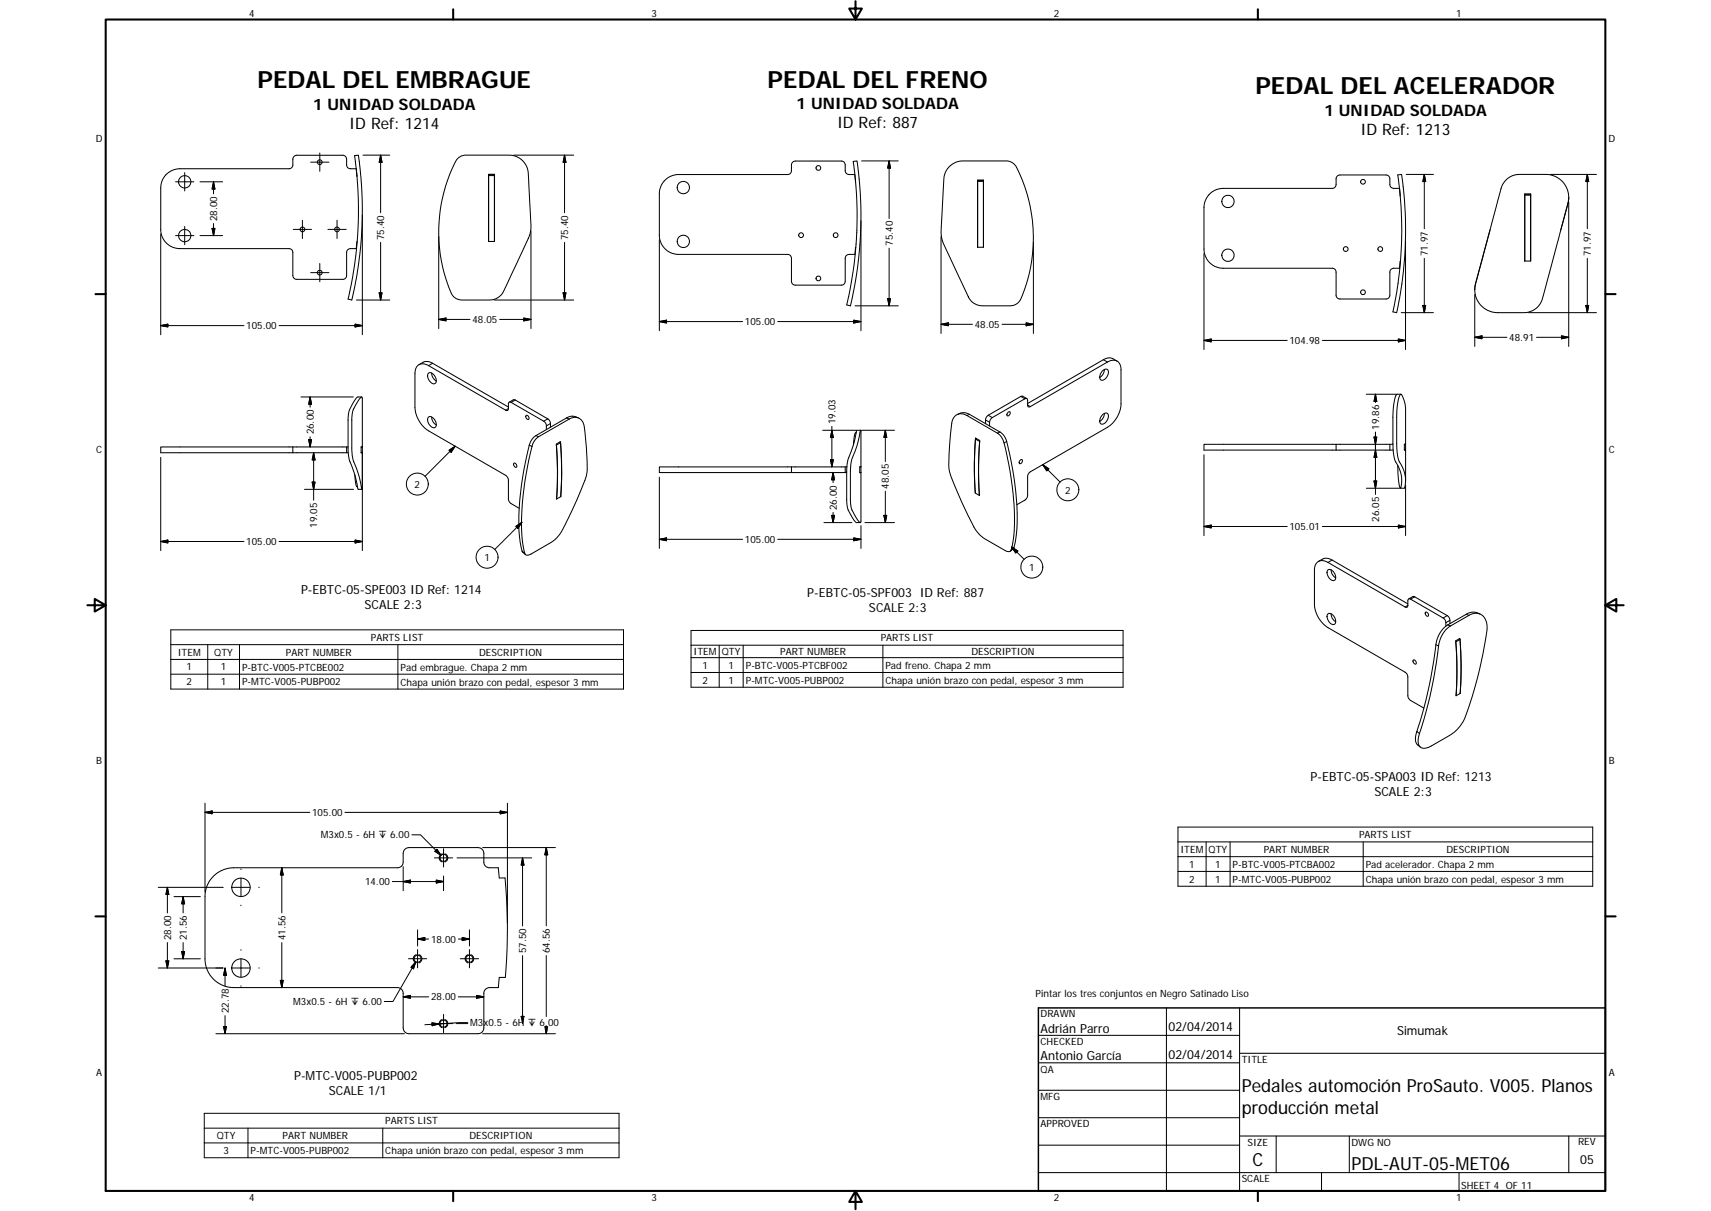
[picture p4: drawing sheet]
<svg xmlns="http://www.w3.org/2000/svg" width="594mm" height="420mm" viewBox="0 0 594 420" stroke-linecap="round" stroke-linejoin="round" font-family="sans-serif">
<g fill="none" stroke="#000" stroke-width=".36">
<path d="M123.1 54l1.3-.2 .2 1.1a134.7 134.7 0 0 1-2.5 49.2l-1.2-.3 .3-1.5a134 134 0 0 0 1.9-48.3zM158.8 55.1l1.2-.9 1.5-.4h15.3a6.7 6.7 0 0 1 6.6 6.3l1 17.9-.2 2.5-.8 2.3-8.5 18.3a5.5 5.5 0 0 1-4.9 3h-9.6a4.6 4.6 0 0 1-4.4-4 53.4 53.4 0 0 1 2.8-45zM296.2 56l1.4-.2 .1 .8a130 130 0 0 1 .9 28 117.2 117.2 0 0 1-3.2 21l-.1 .5-1.3-.3 .3-1.3a145.7 145.7 0 0 0 3-21.1 129.6 129.6 0 0 0-1.1-27.4zM329.8 57.7a6.4 6.4 0 0 1 4.6-1.9h14.9a4.1 4.1 0 0 1 3.6 2.2 53.2 53.2 0 0 1 1 46.5l-.8 .9-1.7 .6-10.3 .1a5.4 5.4 0 0 1-4.8-3l-9.2-19.9a19.1 19.1 0 0 1-.1-7.7l.7-13.4a6.3 6.3 0 0 1 2.1-4.4zM123.9 60.9l-.2-2.4h-2a1.3 1.3 0 0 1-1.4-1.3v-2a1.37 1.37 0 0 0-1.3-1.3h-16a1.41 1.41 0 0 0-1.3 1.3v2a1.3 1.3 0 0 1-1.3 1.3h-37.9a6.7 6.7 0 0 0-6.7 6.7v14.4a6.6 6.6 0 0 0 6.7 6.7h37.9a1.3 1.3 0 0 1 1.3 1.3v8a1.34 1.34 0 0 0 1.3 1.3h16a1.3 1.3 0 0 0 1.3-1.3v-8a1.3 1.3 0 0 1 1.4-1.3h2l.3-2.4M169.6 60.5h2.1v23.3h-2.1zM169.6 60.6h2.1v.3M169.7 60.9v22.9M169.7 60.6v.3h2M171.7 60.9v22.9M297 62.9l-.2-2.3h-2a1.34 1.34 0 0 1-1.3-1.4v-2a1.34 1.34 0 0 0-1.3-1.3h-16a1.37 1.37 0 0 0-1.4 1.3v2a1.3 1.3 0 0 1-1.3 1.4h-37.9a6.7 6.7 0 0 0-6.7 6.6v14.4a6.7 6.7 0 0 0 6.7 6.7h37.9a1.3 1.3 0 0 1 1.3 1.3v8a1.37 1.37 0 0 0 1.4 1.3h16a1.34 1.34 0 0 0 1.3-1.3v-8a1.34 1.34 0 0 1 1.3-1.3h2l.4-2.4M339.4 62.5h2.1v23.3h-2.1z"/>
<path d="M339.4 62.6h2.1v.3M339.4 62.9v22.9M339.4 62.6v.3h2.1M341.5 62.9v22.9M485.3 60.7l1.3-.2 .3 1.9a133.7 133.7 0 0 1-1.9 46l-1.4-.2 1.1-5.4a132.2 132.2 0 0 0 .6-42.1zM486.1 67.7l-.2-2.3h-2a1.34 1.34 0 0 1-1.3-1.4v-2a1.3 1.3 0 0 0-1.3-1.3h-16a1.34 1.34 0 0 0-1.4 1.3v2a1.3 1.3 0 0 1-1.3 1.4h-37.9a6.7 6.7 0 0 0-6.7 6.6v14.4a6.7 6.7 0 0 0 6.7 6.7h37.9a1.3 1.3 0 0 1 1.3 1.3v8a1.34 1.34 0 0 0 1.4 1.3h16a1.3 1.3 0 0 0 1.3-1.3v-8a1.34 1.34 0 0 1 1.3-1.3h2l.4-2.4M517.3 79.8l-5 18.5-.2 2.3M522.9 62.4a6.4 6.4 0 0 1 4.7-1.9h9.1a8 8 0 0 1 7.7 10.1l-8.8 33a6.6 6.6 0 0 1-6.5 4.9h-9a7.9 7.9 0 0 1-7.8-10l9-33.5 .7-1.4zM529.4 67.3h2.1v23.3h-2.1zM529.4 67.7v22.9M531.4 67.7v22.9M531.4 67.4v.3"/>
<path d="M531.5 67.4h-2.1v.3h2M544.7 68.5l-.2 1.7-2.6 9.6M169.6 83.7h.1M171.7 83.7h.1M339.4 85.7h.1M341.5 85.7h.1M529.4 90.5h.1M531.4 90.5h.1M125.2 137.9l.5-.1 .1 .5-.1 31.5-.1-.4a40.9 40.9 0 0 0-3.1-10.1l-.4-3.2 .2-12.5 .4-1.5zM125.6 137.7h-1.3a10.2 10.2 0 0 0-3.4 8.1v10.3l.4 3.3a39.4 39.4 0 0 1 2.9 10.1l.2 .3h1.3M145.5 126.5l1.4-.8a3.4 3.4 0 0 1 3.3 .3l26.3 15.2M148.8 129.5a2.15 2.15 0 0 1 2.6 2 1.13 1.13 0 0 1-.4 1.6 1.13 1.13 0 0 1-1.6-.6 2.4 2.4 0 0 1-.6-3z"/>
<path d="M149.9 129.4l.5 1.8 1.1 1M176.8 139.5l1.9-.8 11.5 6.6 .9 1.2v1.7M356.5 138.3l-1.5-.9-.6 .1-11.3 6.6-.9 1.1v1.8M382.7 128.7a1.2 1.2 0 0 1 1.8-.5 1.2 1.2 0 0 1 .2 1.8 2.04 2.04 0 0 1-2.6 1.8 2.49 2.49 0 0 1 .6-3.1zM383.4 128.2l-.3 1.4-1.3 1.4M387.9 125.3l-1.5-.8a3.3 3.3 0 0 0-3.3 .3l-26.3 15.2M486.4 136.8h-1.3a9.5 9.5 0 0 0-1.4 6.1v13.4a11.1 11.1 0 0 0 2.1 6.2 9.2 9.2 0 0 1 .4 6.9l-.6-2.2-.3-5.7M101.7 155.1h18.6M101.7 155.1h-45.9v2h45.9M101.7 157.1h18.6M101.7 155.1v2M120.3 157.1h.6"/>
<path d="M120.3 155.1h.6M120.3 155.1v2M125.4 155.1l.4-.1h-.4v2.1h.4M148.8 144.7a2.15 2.15 0 0 1 2.6 2 1.13 1.13 0 0 1-.4 1.7 1.13 1.13 0 0 1-1.6-.7 2.4 2.4 0 0 1-.6-3zM149.9 144.7l.3 1.4 1.3 1.3M182.7 144.1a.86 .86 0 0 1 .9 .5 .86 .86 0 0 1-.2 .9 .98 .98 0 0 1-.7-1.4zM186.2 152.2l11.4-6.8a3.3 3.3 0 0 1 3.5-.3 3.3 3.3 0 0 1 1.8 3l.7 7.3a32.6 32.6 0 0 1 0 9.5v.3a127.4 127.4 0 0 1-9.5 20.5l-2.1 2.1-7.6 4.4a1.31 1.31 0 0 1-2.2-.4l-.4-1.6a67.4 67.4 0 0 1 .5-23.4l2.4-11.9 .5-1.3zM189.7 149v-1.7l-.7-1-11.5-6.7a.57 .57 0 0 0-.7-.1 .57 .57 0 0 0-.3 .6v1.7a.58 .58 0 0 1-.3 .6 .58 .58 0 0 1-.6-.1l-26.8-15.4a2.88 2.88 0 0 0-3.3-.4 2.88 2.88 0 0 0-1.4 3.1v11.7a10.6 10.6 0 0 0 4.7 8.2l27 15.6 .7 1.2 .2 7.5 .6 .8 3 1.8M193.1 154.1l1.5-.9a135.7 135.7 0 0 1 .1 19.1l-1.5 .8a131 131 0 0 0-.1-19zM193.2 154.4a123.2 123.2 0 0 1 .1 18.7M194.3 153.4l.3 .2M194.6 153.6l-1.4 .8"/>
<path d="M194.6 153.6a127.4 127.4 0 0 1 .1 18.7M200.9 145a3.8 3.8 0 0 0-4.2 0l-10.6 6.1a5.4 5.4 0 0 0-2.3 3.4 95.3 95.3 0 0 0-3.2 33.5l.2 .9a3.6 3.6 0 0 0 1.7 3.5M297.3 150.1a4.3 4.3 0 0 0-.9 3.4l-.1 .8M298.8 149.3l.1 31.9a1.32 1.32 0 0 1-1.3-1.2l-.6-.9a8.6 8.6 0 0 1-1.7-5.8v-10l.4-3.7a39.1 39.1 0 0 0 3-10.1zM298.8 149.3h-1.3l-.2 .4a40.6 40.6 0 0 1-2.9 10l-.4 3.6v10.2l.2 2.4 .6 1.6 2.1 3.5 .5 .3h1.3M331.6 144.4a3.3 3.3 0 0 1 4.1-.3l10.6 6.2a5.4 5.4 0 0 1 2.3 3.3 97.2 97.2 0 0 1 3.2 33.9l-.2 .9a4 4 0 0 1-.8 2.8l-.7 .2-.8-.2-7.2-4.2a11.3 11.3 0 0 1-3.9-4.1 122.4 122.4 0 0 1-8.4-18.9 16.5 16.5 0 0 1-.3-6.2l.9-10.9 .4-1.4zM332.5 143.8a4 4 0 0 1 4.1 0l10.6 6.1a5.2 5.2 0 0 1 2.3 3.3 89.7 89.7 0 0 1 3.1 34.1l-.6 2.8-1.2 1.1M338.7 152.4a120.2 120.2 0 0 0 0 18.7M338.7 152l1.5 .8a127.8 127.8 0 0 0-.1 19.1l-1.5-.9a126.2 126.2 0 0 1 .1-19zM339 152.2l-.3 .2 1.4 .8M340.1 153.2h.1M340.1 153.2a127.2 127.2 0 0 0 0 18.7"/>
<path d="M343.6 147.8l.1-1.7 .7-1.1 11.4-6.6a.57 .57 0 0 1 .7-.1 .57 .57 0 0 1 .3 .6v1.6a.56 .56 0 0 0 .3 .7 .56 .56 0 0 0 .6-.1l26.8-15.5a2.87 2.87 0 0 1 3.4-.3 2.87 2.87 0 0 1 1.3 3.1v11.7a10.3 10.3 0 0 1-4.7 8.2l-26.9 15.5-.8 1.3-.1 7.5-.7 .8-2.9 1.7M350 143a.5 .5 0 0 1 .8 .1 .5 .5 0 0 1-.2 .7 .54 .54 0 0 1-.8 .5 .54 .54 0 0 1 0-1zM354.2 159.7a.51 .51 0 0 1 .8-.1 .51 .51 0 0 1-.2 .8 .54 .54 0 0 1-.8 .5 .54 .54 0 0 1 0-1zM382.7 144a1.2 1.2 0 0 1 1.8-.6 1.2 1.2 0 0 1 .2 1.9 2.04 2.04 0 0 1-2.6 1.7 2.49 2.49 0 0 1 .6-3zM383.4 143.4l-.3 1.5-1.3 1.3M463.9 154.2h-45.9v2h45.9M463.9 154.2v2M463.9 154.2h18.7M463.9 156.2h18.7M482.6 154.2h1M482.6 156.2h1.1M482.6 154.2v2"/>
<path d="M487.6 154.2h.4M488 154.1h-.4v2.1h.4h-.4M123.2 164.7v.5a5.2 5.2 0 0 0 .9 3.8M178.5 160.7l.5 .1a.61 .61 0 0 1 .5 .7 .61 .61 0 0 1-.6 .6l-.5-.6zM194.7 172.3h.1M274.8 162h-45.9v2h45.9M274.8 164h18.7M274.8 162v2M274.8 162h18.7M293.5 162h.6M293.5 164h.5M293.5 162v2"/>
<path d="M298.5 164h.4M298.5 162h.4M298.9 161.9h-.4v2.1h.4M488 166.7v-24.6a8.2 8.2 0 0 0-1.6-5.3 13.1 13.1 0 0 0-1.5 7.5l.1 10.1a12.3 12.3 0 0 0 2.1 8.1 8.9 8.9 0 0 1 .4 6.9h-1.3M457.8 194.8l1.4-.8a3.2 3.2 0 0 1 3.3 .3l26.3 15.2M461.1 197.7a2.35 2.35 0 0 1 2.7 2.7 1.08 1.08 0 0 1-.9 1.1 1.08 1.08 0 0 1-1.2-.8l-.3-.2a2.23 2.23 0 0 1-.3-2.8zM462.2 197.7l.3 1.5 1.3 1.3M461.1 213a2.32 2.32 0 0 1 2.7 2.6 1.08 1.08 0 0 1-.9 1.1 1.08 1.08 0 0 1-1.2-.7l-.3-.3a2.2 2.2 0 0 1-.3-2.7zM462.2 213l.3 1.4 1.3 1.3M489.1 207.8l1.9-.8 11.5 6.6 .9 1.2v1.6M494.9 212.4a.82 .82 0 0 1 .9 .4 .82 .82 0 0 1-.1 1l-.7-.5zM502 217.3v-1.7l-.7-1.1-11.5-6.6a.58 .58 0 0 0-.7-.1 .58 .58 0 0 0-.3 .6v1.6a.57 .57 0 0 1-.2 .7 .57 .57 0 0 1-.7-.1l-26.8-15.5a2.87 2.87 0 0 0-3.3-.3 2.87 2.87 0 0 0-1.4 3v11.8a10.3 10.3 0 0 0 4.7 8.2l27.1 15.7 .6 1.1v6.8l.3 .9 .7 .7 4.6 2.7"/>
<path d="M502.2 218.3l1.1-.9 6.7-3.9a4 4 0 0 1 4.5-.1 4 4 0 0 1 1.8 4 127.2 127.2 0 0 1-8.4 33.1l-2.9 3.5-7.9 4.8a3.2 3.2 0 0 1-4.2 .1l-.5-1.3v-1.3a184.3 184.3 0 0 0 7.4-33.8l.9-2.2zM513.9 213l-.9-.3a4.2 4.2 0 0 0-3.9 .4l-6.4 3.7a9.5 9.5 0 0 0-4.1 6.9 169.7 169.7 0 0 1-7.1 32l.2 2 1.5 1.5M490.8 229l.5 .1a.62 .62 0 0 1 .5 .7 .62 .62 0 0 1-.6 .6l-.2-.2a.88 .88 0 0 1-.2-1.2zM505.5 222.7a126.7 126.7 0 0 1 .1 18.7M506.6 221.7l.3 .2M506.9 221.9a123.2 123.2 0 0 1 .1 18.7 122.2 122.2 0 0 0-.1-19.1l-1.5 .8a131.2 131.2 0 0 1 .2 19.1l1.4-.8M506.9 221.9l-1.4 .8M74.4 303.7a10.1 10.1 0 0 1 6.7-2.6h56.9a1.96 1.96 0 0 0 2-2v-3a2.04 2.04 0 0 1 2-2h24a2.01 2.01 0 0 1 2 2v3a1.97 1.97 0 0 0 2 2h3l.3 3.5h2.1a193 193 0 0 1 .1 34.5h-2.2l-.3 3.5h-3a2 2 0 0 0-2 2v12a2.04 2.04 0 0 1-2 2h-24a2 2 0 0 1-2-2v-12a1.97 1.97 0 0 0-2-2h-56.9a10 10 0 0 1-9.9-9.9v-21.6a9.9 9.9 0 0 1 3.2-7.4zM360.5 359.2h69.9M405 349.7v63.5M430.4 349.7v63.5M360.5 368.7h69.9"/>
<path d="M360.5 378.3h69.9M430.4 365.4h127M360.5 387.8h69.9M360.5 397.3h69.9M430.4 394.1h127M443.1 394.1v12.7M468.5 394.1v12.7M544.7 394.1v12.7M360.5 406.8h196.9M458.8 406.8v6.4M506.6 406.8v6.4"/>
<circle cx="111" cy="56.3" r=".83"/>
<circle cx="284.2" cy="58.3" r=".82"/>
<circle cx="64.1" cy="63.1" r="2.13"/>
<circle cx="105" cy="79.6" r=".82"/>
<circle cx="117" cy="79.6" r=".81"/>
<circle cx="237.3" cy="65.1" r="2.13"/>
<circle cx="426.4" cy="69.9" r="2.14"/>
<circle cx="473.3" cy="63.1" r=".82"/>
<circle cx="64.1" cy="81.7" r="2.13"/>
<circle cx="111" cy="94.6" r=".83"/>
<circle cx="237.3" cy="83.7" r="2.13"/>
<circle cx="278.1" cy="81.6" r=".83"/>
<circle cx="284.1" cy="96.6" r=".82"/>
<circle cx="290.2" cy="81.6" r=".81"/>
<circle cx="426.4" cy="88.5" r="2.13"/>
<circle cx="467.2" cy="86.4" r=".83"/>
<circle cx="479.2" cy="86.4" r=".82"/>
<circle cx="473.3" cy="101.4" r=".82"/>
<circle cx="154" cy="297.6" r="1.23"/>
<circle cx="83.7" cy="307.9" r="3.2"/>
<circle cx="83.7" cy="335.9" r="3.2"/>
<circle cx="145" cy="332.6" r="1.23"/>
<circle cx="163" cy="332.7" r="1.23"/>
<circle cx="154" cy="355.1" r="1.23"/>
</g>
<g fill="none" stroke="#000" stroke-width=".35">
<path d="M64.1 59.9v6.4M107.9 56.3h6.3M111 53.1v6.3M126 53.8h9.3M132.2 53.8v20M132.2 53.8l.4 2.5h-1zM178.4 53.8h20.8M196 53.8v20M196 53.8l.5 2.5h-1zM299.2 55.8h12.7M308.7 55.8v20M308.7 55.8l.5 2.5h-1z"/>
<path d="M61 63.1h6.3M64.1 78.6v6.3M69.4 63.1h7.9M73.6 79.2h1l-.5 2.5zM74.1 63.1v4.2M74.1 77.6v4.1M74.1 63.1l.5 2.5h-1zM101.8 79.6h6.4M105 76.4v6.4M113.8 79.6h6.4M117 76.4v6.4M125.8 74.5v41.6"/>
<path d="M298.9 76.6v38.1M488.2 60.5h9.5M494.5 60.5v18.9M494.5 60.5l.5 2.5h-1zM538.3 60.5h16M544.7 70.1v50.1M551.1 60.5v18.9M551.1 60.5l.5 2.5h-1zM55.8 81.2v34.9M61 81.7h6.3M69.4 81.7h7.9M107.9 94.6h6.3"/>
<path d="M111 91.4v6.4M132.2 84.1v20M152.3 82.1v31.9M184.4 80.1v33.9M196 84.1v20M228.9 83.2v31.5M308.7 86.1v20M326.7 82.1v33.6M358.8 84.1v31.6M418 88v33.3M488 83.6v37.7M494.5 89.6v18.9"/>
<path d="M551.1 89.6v18.9M55.8 113l2.5-.5v.9zM55.8 113h28.9M96.9 113h28.9M123.3 112.5l2.5 .5-2.5 .4zM123.8 104.1h11.5M131.6 101.6h1l-.4 2.5zM152.3 110.8l2.5-.5v1zM152.3 110.8h10.9M171.6 104.1h27.6M173.5 110.8h10.9M181.9 110.3l2.5 .5-2.5 .5z"/>
<path d="M195.5 101.6h1l-.5 2.5zM228.9 111.6l2.5-.5v1zM228.9 111.6h28.9M270 111.6h28.9M296.4 111.1l2.5 .5-2.5 .5zM296.9 106.1h15M308.2 103.6h1l-.5 2.5zM326.7 112.5l2.6-.5v1zM326.7 112.5h10.9M347.9 112.5h10.9M356.3 112l2.5 .5-2.5 .5zM418 118.1l2.5-.5v1z"/>
<path d="M418 118.1h28.9M459.1 118.1h28.9M485.5 117.6l2.5 .5-2.5 .5zM486.5 108.5h11.2M494 106h1l-.5 2.5zM512.1 102.2v18M512.1 117l2.5-.5v1zM512.1 117h11.1M530.7 108.5h23.6M533.5 117h11.2M542.2 116.5l2.5 .5-2.5 .5zM550.6 106h1l-.5 2.5z"/>
<path d="M104.5 137.7h18.2M107.7 137.7v3.6M107.7 137.7l.5 2.6h-1zM150.2 126l-1.4 .9M178.9 138.8l-1.4 .8M354.4 137.5l1.4 .9M383.1 124.8l1.4 .8M474.4 136.8h10.4M477.6 136.8v2.9M477.6 136.8l.4 2.5h-.9zM55.8 158.7v32.4M107.2 152.6h1l-.5 2.5z"/>
<path d="M107.7 151.6v3.5M108.9 157.1v16.4M108.9 157.1l.5 2.5h-1zM125.8 156.6v34.5M155.9 156.2l2.1-1.4-1.4 2.1zM158 154.8l-10.4 10.5M176.5 141.8l-.9 .5M183.8 154.5l.9 .4M186.1 151.1l.9 .4M190.2 145.3l-1.4 .8M191.1 146.9l-1.4 .9M196.7 145l.9 .4"/>
<path d="M285.7 149.3h11.5M288.3 159.5h1l-.5 2.5zM288.8 148v14M288.8 149.3l.5 2.5h-1zM299.1 149.3h11.5M307.4 149.3v10.8M307.4 149.3l.5 2.5h-1zM336.6 143.8l-.9 .3M342.2 145.7l1.4 .8M343.1 144.1l1.4 .8M347.2 149.9l-.9 .4M349.5 153.2l-.9 .4"/>
<path d="M356.8 140.5l.9 .6M418 157.8v28M477.1 151.6h.9l-.4 2.6zM477.6 149.9v21.7M477.6 156.2l.4 2.5h-.9zM105.7 169.8h17.1M108.4 167.3h1l-.5 2.5zM228.9 165.6v24.7M288.7 178.8h1.1l-.5 2.5zM289.3 164v3.5M289.3 177.8v3.5M289.3 164l.5 2.5h-1.1z"/>
<path d="M306.9 178.8h1l-.5 2.5zM307.4 170.4v10.9M362 161.2l6.1 6.1M362 161.2l2.2 1.4-.8 .8zM474.4 169.4h11.6M477.1 166.9h.9l-.4 2.5zM488 168.3v17.5M55.8 187.9l2.5-.5v1zM55.8 187.9h28.9M96.9 187.9h28.9M123.3 187.4l2.5 .5-2.5 .5zM179.1 182.6l2.1-1.4-1.4 2.1z"/>
<path d="M181.2 181.2l-9.4 9.4M181.3 191.2l.9 .8M228.9 187.1l2.5-.5v1zM228.9 187.1h28.9M270 187.1h28.9M286.1 181.3h9.7M296.4 186.6l2.5 .5-2.5 .5zM298.9 182.4v7.9M300.3 181.3h10.3M351.3 189.8l2.1 1.4-.7 .7zM351.3 189.8l4.3 4.3M352 190l-.9 .7"/>
<path d="M418 182.7l2.5-.5v1zM418 182.7h28.9M459.1 182.7h28.9M462.5 194.3l-1.4 .8M485.5 182.2l2.5 .5-2.5 .5zM59.3 218.5h157.2v20.6h-157.2zM239.9 218.7h150v19.7h-150zM488.8 210l-.9 .6M491.2 207.1l-1.4 .8M502.5 213.6l-1.4 .8M502.7 216.8l.9 .4M503.4 215.2l-1.4 .8"/>
<path d="M509.1 213.1l.9 .4M59.3 223.7h157.2M59.3 228.8h157.2M59.3 233.9h157.2M72.1 223.7v15.4M83.2 223.7v15.4M138.1 223.7v15.4M239.9 223.9h150M239.9 228.2h150M239.9 233.3h150M249.7 223.9v14.5M258 223.9v14.5"/>
<path d="M306.6 223.9v14.5M498.6 223.7l.9 .4M491.9 253.8l1 .7M71.2 278.7v30.8M176.2 278.7v41.6M71.2 281.9l2.5-.5v1zM71.2 281.9h36.4M119.8 281.9h56.4M143 289.6h3l7.1 7.2M150.8 297.6h6.4M151 295.4l.7-.7 1.4 2.1zM153.5 296.2a1.48 1.48 0 0 0-1 1.4 1.48 1.48 0 0 0 1 1.4"/>
<path d="M154 294.5v6.3M154.5 296.2a1.47 1.47 0 0 1 1 1.4 1.47 1.47 0 0 1-1 1.4M158.7 297.6h25.9M167.6 294.1h25.2M173.7 281.4l2.5 .5-2.5 .5zM181.4 297.6v23.7M181.4 297.6l.5 2.5h-1zM189.7 294.1v27.1M189.7 294.1l.5 2.5h-1zM409 287h144v20.5h-144zM409 292.1h144M409 297.2h144"/>
<path d="M418.8 292.1v15.4M427.1 292.1v15.4M473.3 292.1v15.4M54.9 307.9h22.6M58.1 307.9v8.8M58.1 307.9l.5 2.4h-1zM60.4 311.1h9.2M63.6 311.1l.5 2.5h-1zM63.6 311.1v5.6M80.5 307.9h6.3M83.7 301.5v.2M83.7 304.7v6.3"/>
<path d="M83.7 314v.2M89.8 307.9h.2M97.8 301.1v15.6M97.8 301.1l.5 2.5h-1zM136.2 305.9h17.8M140 305.9l2.5-.5v1zM140 300.7v8.3M151.5 305.4l2.5 .5-2.5 .5zM154 303.9v5.1M409 302.3h144M54.9 335.9h22.6M57.6 333.4h1l-.5 2.5z"/>
<path d="M58.1 327v8.9M60.4 332.7h9.2M63.1 330.1h1l-.5 2.6zM63.6 327v5.7M78.1 335.9l.5 2.5h-1zM78.1 335.9v6.2M80.5 335.9h6.3M83.7 329.5v.2M83.7 332.7v6.3M89.8 335.9h.2M97.8 327v15.6M141.8 332.6h6.4"/>
<path d="M144.4 333.7l-8 13.8h-3M144.4 333.7l-.8 2.4-.9-.5zM144.5 331.2a1.47 1.47 0 0 0-1 1.4 1.47 1.47 0 0 0 1 1.5M145 329.5v6.3M145 325.8l2.5-.5v1zM145 325.8h3.8M145 322.6v5.6M145.5 331.2a1.47 1.47 0 0 1 1 1.4 1.47 1.47 0 0 1-1 1.5M159.1 325.8h3.9M159.8 332.6h6.4M160.5 325.3l2.5 .5-2.5 .5zM162.5 331.2a1.47 1.47 0 0 0-1 1.4 1.47 1.47 0 0 0 1 1.5"/>
<path d="M163 329.5v6.3M163 322.6v5.6M163.4 331.2a1.47 1.47 0 0 1 1.1 1.4 1.47 1.47 0 0 1-1.1 1.5M181.4 331.6v21.1M189.7 331.5v21.2M75 358.6h65.4M77.6 356.2h1l-.5 2.4zM78.1 352.4v6.2M83.7 342v.2M97.3 340.1h1l-.5 2.5zM140 345.9l2.5-.5v1zM140 345.9h8.8"/>
<path d="M150 354.9l2.5 .3-2.5 .7zM150.8 355.1h6.4M152.5 355.2l-5 .3M153.5 353.7a1.5 1.5 0 0 0-1 1.4 1.5 1.5 0 0 0 1 1.5M154 352v6.3M154.5 353.7a1.49 1.49 0 0 1 1 1.4 1.49 1.49 0 0 1-1 1.5M155.5 355l-3 .2M158.4 355.1h4M159.1 345.9h8.9M162.4 354.8l-9.9 .4M165.5 345.4l2.5 .5-2.5 .5zM167.6 358.6h25.2"/>
<path d="M180.9 352.6v.1M180.9 352.6h1M181.9 352.6v.1M189.3 357.1l.4 1.5 .3-1.5M189.7 357.1v1.5M70.9 386.3h144v15.4h-144zM70.9 391.4h144M70.9 396.5h144M86.1 391.4v10.3M132.9 391.4v10.3"/>
<circle cx="144.9" cy="168" r="3.8"/>
<circle cx="370.8" cy="169.9" r="3.8"/>
<circle cx="169.1" cy="193.3" r="3.8"/>
<circle cx="358.3" cy="196.8" r="3.8"/>
</g>
<g fill="#000">
<circle cx="123.9" cy="60.9" r=".18"/>
<circle cx="297" cy="62.9" r=".18"/>
<circle cx="486.1" cy="67.7" r=".18"/>
</g>
<g fill="none" stroke="#000" stroke-width=".71">
<path d="M36.7 6.8h520.7v406.4h-520.7zM157.3 3.2v3.6M297 .4v6.4l-2.2-3.8h4.5l-2.3 3.8M436.7 3.2v3.6M33.1 102h3.6M557.4 102h3.6M30.3 210h6.4l-3.8-2.2v4.4l3.8-2.2M557.4 210l3.8 2.2v-4.4l-3.8 2.2h6.3M33.1 317.9h3.6M557.4 317.9h3.6M157.3 413.2v3.6M297 413.2l2.3 3.8h-4.5l2.2-3.8v6.3"/>
<path d="M436.7 413.2v3.6"/>
</g>
<path d="M360.5 349.7h196.9v63.5h-196.9z" fill="none" stroke="#000" stroke-width=".51"/>
<g fill="#000" stroke="#000" stroke-width=".35">
<path d="M132.2 53.8l.4 2.5h-1zM196 53.8l.5 2.5h-1zM308.7 55.8l.5 2.5h-1zM73.6 79.2h1l-.5 2.5zM74.1 63.1l.5 2.5h-1zM494.5 60.5l.5 2.5h-1zM551.1 60.5l.5 2.5h-1zM55.8 113l2.5-.5v.9zM123.3 112.5l2.5 .5-2.5 .4zM131.6 101.6h1l-.4 2.5zM152.3 110.8l2.5-.5v1zM181.9 110.3l2.5 .5-2.5 .5z"/>
<path d="M195.5 101.6h1l-.5 2.5zM228.9 111.6l2.5-.5v1zM296.4 111.1l2.5 .5-2.5 .5zM308.2 103.6h1l-.5 2.5zM326.7 112.5l2.6-.5v1zM356.3 112l2.5 .5-2.5 .5zM418 118.1l2.5-.5v1zM485.5 117.6l2.5 .5-2.5 .5zM494 106h1l-.5 2.5zM512.1 117l2.5-.5v1zM542.2 116.5l2.5 .5-2.5 .5zM550.6 106h1l-.5 2.5z"/>
<path d="M477.6 136.8l.4 2.5h-.9zM107.2 152.6h1l-.5 2.5zM107.7 137.7l.5 2.6h-1zM108.9 157.1l.5 2.5h-1zM155.9 156.2l2.1-1.4-1.4 2.1zM288.3 159.5h1l-.5 2.5zM288.8 149.3l.5 2.5h-1zM307.4 149.3l.5 2.5h-1zM477.1 151.6h.9l-.4 2.6zM477.6 156.2l.4 2.5h-.9zM108.4 167.3h1l-.5 2.5zM288.7 178.8h1.1l-.5 2.5z"/>
<path d="M289.3 164l.5 2.5h-1.1zM306.9 178.8h1l-.5 2.5zM362 161.2l2.2 1.4-.8 .8zM477.1 166.9h.9l-.4 2.5zM55.8 187.9l2.5-.5v1zM123.3 187.4l2.5 .5-2.5 .5zM179.1 182.6l2.1-1.4-1.4 2.1zM228.9 187.1l2.5-.5v1zM296.4 186.6l2.5 .5-2.5 .5zM351.3 189.8l2.1 1.4-.7 .7zM418 182.7l2.5-.5v1zM485.5 182.2l2.5 .5-2.5 .5z"/>
<path d="M71.2 281.9l2.5-.5v1zM151 295.4l.7-.7 1.4 2.1zM173.7 281.4l2.5 .5-2.5 .5zM189.7 294.1l.5 2.5h-1zM58.1 307.9l.5 2.4h-1zM63.6 311.1l.5 2.5h-1zM97.8 301.1l.5 2.5h-1zM140 305.9l2.5-.5v1zM151.5 305.4l2.5 .5-2.5 .5zM181.4 297.6l.5 2.5h-1zM57.6 333.4h1l-.5 2.5zM63.1 330.1h1l-.5 2.6z"/>
<path d="M78.1 335.9l.5 2.5h-1zM144.4 333.7l-.8 2.4-.9-.5zM145 325.8l2.5-.5v1zM160.5 325.3l2.5 .5-2.5 .5zM77.6 356.2h1l-.5 2.4zM97.3 340.1h1l-.5 2.5zM140 345.9l2.5-.5v1zM150 354.9l2.5 .3-2.5 .7zM165.5 345.4l2.5 .5-2.5 .5zM180.9 352.6h1l-.5 2.5zM189.2 356.2h1l-.5 2.4z"/>
</g>
<g font-size="8.2">
<text x="89.4" y="30.6">PEDAL DEL EMBRAGUE</text>
<text x="266.5" y="30.5">PEDAL DEL FRENO</text>
<text x="435.9" y="32.7">PEDAL DEL ACELERADOR</text>
</g>
<g font-size="6.3">
<text x="431.1" y="379">Pedales automoción ProSauto. V005. Planos</text>
<text x="431.1" y="386.6">producción metal</text>
<text x="434.8" y="404.7">C</text>
<text x="469.2" y="406">PDL-AUT-05-MET06</text>
</g>
<g font-size="5.5">
<text x="108.6" y="38">1 UNIDAD SOLDADA</text>
<text x="276.5" y="37.8">1 UNIDAD SOLDADA</text>
<text x="459.7" y="40.1">1 UNIDAD SOLDADA</text>
<text x="121.3" y="44.6">ID Ref: 1214</text>
<text x="290.6" y="44.4">ID Ref: 887</text>
<text x="472.4" y="46.7">ID Ref: 1213</text>
</g>
<g font-size="4.4">
<text x="104.5" y="206">P-EBTC-05-SPE003 ID Ref: 1214</text>
<text x="280.3" y="207.1">P-EBTC-05-SPF003 ID Ref: 887</text>
<text x="126.6" y="211.2">SCALE 2:3</text>
<text x="301.7" y="212.3">SCALE 2:3</text>
<text x="455.1" y="271.1">P-EBTC-05-SPA003 ID Ref: 1213</text>
<text x="477.2" y="276.3">SCALE 2:3</text>
<text x="361.3" y="358.4">Adrián Parro</text>
<text x="405.8" y="357.8">02/04/2014</text>
<text x="485.1" y="359.2">Simumak</text>
<text x="361.3" y="367.9">Antonio García</text>
<text x="405.8" y="367.3">02/04/2014</text>
<text x="102.1" y="374.6">P-MTC-V005-PUBP002</text>
<text x="114.2" y="379.9">SCALE 1/1</text>
<text x="548.7" y="404">05</text>
</g>
<g font-size="3.5">
<text x="86.6" y="5.8">4</text>
<text x="226.3" y="5.8">3</text>
<text x="365.9" y="5.8">2</text>
<text x="505.6" y="5.8">1</text>
<text x="33.2" y="49.4">D</text>
<text x="558.5" y="49.4">D</text>
<text x="75.4" y="76.8" transform="rotate(-90 75.4 76.8)">28.00</text>
<text x="133.4" y="83.3" transform="rotate(-90 133.4 83.3)">75.40</text>
<text x="197.3" y="83.3" transform="rotate(-90 197.3 83.3)">75.40</text>
<text x="310" y="85.3" transform="rotate(-90 310 85.3)">75.40</text>
<text x="495.8" y="88.9" transform="rotate(-90 495.8 88.9)">71.97</text>
<text x="552.4" y="88.9" transform="rotate(-90 552.4 88.9)">71.97</text>
<text x="164" y="112.1">48.05</text>
<text x="258.6" y="112.9">105.00</text>
<text x="338.4" y="113.8">48.05</text>
<text x="85.5" y="114.2">105.00</text>
<text x="447.7" y="119.4">104.98</text>
<text x="524" y="118.3">48.91</text>
<text x="290.1" y="147.2" transform="rotate(-90 290.1 147.2)">19.03</text>
<text x="478.8" y="149.2" transform="rotate(-90 478.8 149.2)">19.86</text>
<text x="109" y="150.7" transform="rotate(-90 109 150.7)">26.00</text>
<text x="33.4" y="157.3">C</text>
<text x="558.6" y="157.3">C</text>
<text x="144" y="169.3">2</text>
<text x="308.6" y="169.7" transform="rotate(-90 308.6 169.7)">48.05</text>
<text x="369.8" y="171.3">2</text>
<text x="290.5" y="177" transform="rotate(-90 290.5 177)">26.00</text>
<text x="110.2" y="183" transform="rotate(-90 110.2 183)">19.05</text>
<text x="447.7" y="184">105.01</text>
<text x="478.8" y="181.1" transform="rotate(-90 478.8 181.1)">26.05</text>
<text x="85.5" y="189.2">105.00</text>
<text x="258.6" y="188.4">105.00</text>
<text x="168.2" y="194.6">1</text>
<text x="357.3" y="198.1">1</text>
<text x="61.8" y="227.5">ITEM</text>
<text x="74.4" y="227.5">QTY</text>
<text x="99.3" y="227.5">PART NUMBER</text>
<text x="128.8" y="222.4">PARTS LIST</text>
<text x="166.4" y="227.5">DESCRIPTION</text>
<text x="240.8" y="227.3">ITEM</text>
<text x="250.6" y="227.3">QTY</text>
<text x="270.9" y="227.3">PART NUMBER</text>
<text x="305.8" y="222.6">PARTS LIST</text>
<text x="337.3" y="227.3">DESCRIPTION</text>
<text x="64.8" y="232.6">1</text>
<text x="76.7" y="232.6">1</text>
<text x="84" y="232.6">P-BTC-V005-PTCBE002</text>
<text x="139.1" y="232.7">Pad embrague. Chapa 2 mm</text>
<text x="243.9" y="232">1</text>
<text x="252.9" y="232">1</text>
<text x="258.9" y="232">P-BTC-V005-PTCBF002</text>
<text x="307.4" y="232.1">Pad freno. Chapa 2 mm</text>
<text x="64.8" y="237.8">2</text>
<text x="76.7" y="237.8">1</text>
<text x="84" y="237.8">P-MTC-V005-PUBP002</text>
<text x="139.1" y="237.9">Chapa unión brazo con pedal, espesor 3 mm</text>
<text x="243.9" y="237.2">2</text>
<text x="252.9" y="237.2">1</text>
<text x="258.9" y="237.2">P-MTC-V005-PUBP002</text>
<text x="307.4" y="237.3">Chapa unión brazo con pedal, espesor 3 mm</text>
<text x="33.4" y="265.2">B</text>
<text x="558.6" y="265.2">B</text>
<text x="108.4" y="283.1">105.00</text>
<text x="111.4" y="290.9">M3x0.5 - 6H ↧ 6.00</text>
<text x="471.9" y="290.8">PARTS LIST</text>
<text x="409.9" y="295.9">ITEM</text>
<text x="419.6" y="296">QTY</text>
<text x="438.8" y="295.9">PART NUMBER</text>
<text x="502.2" y="296">DESCRIPTION</text>
<text x="412.9" y="301.1">1</text>
<text x="422" y="301.1">1</text>
<text x="428" y="301.1">P-BTC-V005-PTCBA002</text>
<text x="474.2" y="301.1">Pad acelerador. Chapa 2 mm</text>
<text x="126.7" y="307.1">14.00</text>
<text x="412.9" y="306.2">2</text>
<text x="422" y="306.2">1</text>
<text x="428" y="306.2">P-MTC-V005-PUBP002</text>
<text x="474.2" y="306.3">Chapa unión brazo con pedal, espesor 3 mm</text>
<text x="59.4" y="326.2" transform="rotate(-90 59.4 326.2)">28.00</text>
<text x="64.9" y="326.2" transform="rotate(-90 64.9 326.2)">21.56</text>
<text x="99.1" y="326.2" transform="rotate(-90 99.1 326.2)">41.56</text>
<text x="149.7" y="327">18.00</text>
<text x="182.7" y="330.8" transform="rotate(-90 182.7 330.8)">57.50</text>
<text x="190.9" y="330.7" transform="rotate(-90 190.9 330.7)">64.56</text>
<text x="149.7" y="347.1">28.00</text>
<text x="359.6" y="345.8">Pintar los tres conjuntos en Negro Satinado Liso</text>
<text x="79.4" y="351.6" transform="rotate(-90 79.4 351.6)">22.78</text>
<text x="101.8" y="348.7">M3x0.5 - 6H ↧ 6.00</text>
<text x="361.3" y="353">DRAWN</text>
<text x="163.3" y="356.1">M3x0.5 - 6H ↧ 6.00</text>
<text x="361.3" y="362.5">CHECKED</text>
<text x="431.1" y="368.7">TITLE</text>
<text x="33.4" y="373.2">A</text>
<text x="361.3" y="372.1">QA</text>
<text x="558.6" y="373.2">A</text>
<text x="361.3" y="381.6">MFG</text>
<text x="75.2" y="395.3">QTY</text>
<text x="98.1" y="395.2">PART NUMBER</text>
<text x="133.8" y="390.1">PARTS LIST</text>
<text x="163" y="395.3">DESCRIPTION</text>
<text x="361.3" y="391.2">APPROVED</text>
<text x="77.6" y="400.4">3</text>
<text x="87" y="400.4">P-MTC-V005-PUBP002</text>
<text x="133.8" y="400.5">Chapa unión brazo con pedal, espesor 3 mm</text>
<text x="433.2" y="397.5">SIZE</text>
<text x="469.2" y="397.5">DWG NO</text>
<text x="547.9" y="397.4">REV</text>
<text x="431.1" y="410.2">SCALE</text>
<text x="507.3" y="412.4">SHEET 4 OF 11</text>
<text x="86.6" y="416.7">4</text>
<text x="226.3" y="416.7">3</text>
<text x="365.9" y="416.7">2</text>
<text x="505.6" y="416.7">1</text>
</g>
</svg>
